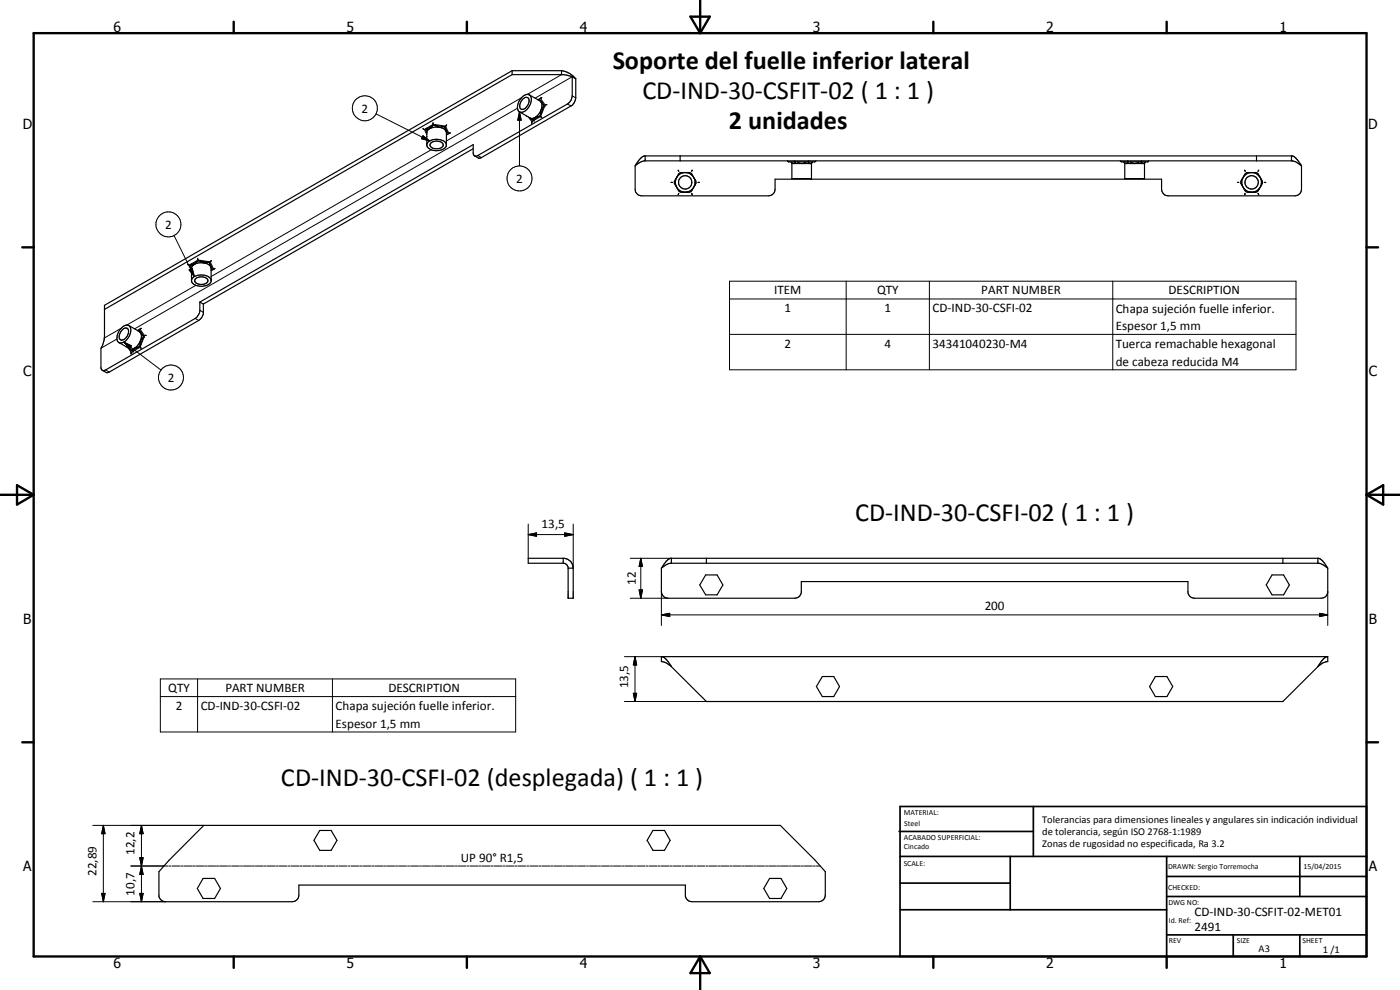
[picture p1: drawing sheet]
<svg xmlns="http://www.w3.org/2000/svg" width="420mm" height="297mm" viewBox="0 0 420 297" stroke-linecap="round" stroke-linejoin="round" font-family="sans-serif">
<g fill="none" stroke="#000" stroke-width=".35">
<path d="M126.9 38.5l.5 .4M128 38.7l-.2 .4 .3 .9M128.9 38.6l-.8 1v4a3.3 3.3 0 0 0 4.6 1.3l1.1-.7 .2-.7M128.9 38.6l-.9 .1M129.2 38.5l-.3 .1M129.9 37.6l-1.9 1.1M129.9 37.6l-.7 .9M130 36.8v.5M130.5 37.6h-.6M130.5 37.6l2.6 .4M130.5 37.6l1.3 .6M131.8 38.2l1.3 .4 .7 .6"/>
<path d="M131.8 38.2h-1.6l-1 .3M133.1 38l.5 .2M133.1 38l-1.3 .2M133.6 38.2l.6 1.5M133.6 38.2l.2 1M133.8 39.2l.1 .2M133.9 39.4l.3 .3M133.9 39.4l.1 4.1M134.1 37.4l-.4 .4M134.2 39.7l-.2 .5M135 39.9l-1 .6M135.2 39.8l-.5 .2"/>
<path d="M153.7 22.4h15.3l2.7 .6M153.7 21.2l-122.3 70.4-.1 10M153.7 22.4l-122.3 70.4M153.7 21.2v1.2M153.7 21.2h14.8M155.9 33.6l3.2 1.8 .4 .2 .8-.2M156.5 29.3a1.81 1.81 0 0 1 2.7-.6 3.8 3.8 0 0 1-3 5 1.96 1.96 0 0 1-.6-3zM156.9 29.8a1.05 1.05 0 0 1 1.4-.5 1.05 1.05 0 0 1 .4 1.5 1.96 1.96 0 0 1-2.4 1.9 2.33 2.33 0 0 1 .6-2.9zM158.1 34.8v.1M158.8 28.4l3.4 2M158.9 35.3l.7 .7h.4M159.6 36.5v.5"/>
<path d="M160.3 35.4l-.3 .6M160.8 35.1l-.5 .3M161.7 30.1h.6M161.9 34.9l-1.9 1.1M161.9 34.9l-1.1 .2M162.2 30.4l.2 .2M162.3 30.1l.9 1.4M162.3 34.4l-.4 .5M162.3 35l.3 .3M162.3 30.1l-.1 .3M162.4 30.6l.8 .9M162.4 30.6a3.8 3.8 0 0 1-1.6 4.5"/>
<path d="M162.5 29.3l-.2 .3M162.5 29.3l-1.1 .6M162.6 29.3h-.1M163.2 31.5v.5M163.2 32l-.9 2.4M163.2 32a2.27 2.27 0 0 0-.9 2.4M164.2 31.4l-.6 .1M168.5 21.2l.4 .1a7.6 7.6 0 0 1 3.9 2.3M168.5 21.2v1.2M171.7 23v5.7a3 3 0 0 1-1.4 2.5l-27.4 15.7-.5-.2-.4-.6v-2.7l-82 47.2M171.7 23l1.1 .6M172.8 23.6v5.8a3.4 3.4 0 0 1-1.4 2.4l-27.1 15.6-.6 .1-1.3-.7"/>
<path d="M128 40.9l.1 .1M128.1 43.3a3.6 3.6 0 0 1 5.1-1l.6 .7 .2 .5M129.4 42.8a2.49 2.49 0 0 1 3.6 .6 1.39 1.39 0 0 1-1.5 1.2h-1a1.1 1.1 0 0 1-1.2-.5 1.1 1.1 0 0 1 .1-1.3zM142 44.6l-81 46.6M190.6 49.8v7a2 2 0 0 0 2 2h38a2 2 0 0 0 2-2v-3h116v3a2 2 0 0 0 2 2h38a2 2 0 0 0 2-2v-7M190.6 49.8l1.5-2.1 1.3-.9h194.4l1.1 .7 1.7 2.3M190.6 49.8l1.5-1.1 1.3-.4h194.4l1.3 .4 1.5 1.1M193.6 46.8v1.5M201.4 54.7h.4M203.5 51.1l.2 .3M203.7 52.1l.6-.3h2.7l.5 .3 .7 1.2a1.87 1.87 0 0 1 0 2.9l-.7 1.1-.5 .4h-2.7l-.6-.4-.6-1.1a1.85 1.85 0 0 1-.4-2.3zM203.7 58l-.2 .4"/>
<path d="M204.1 46.8v1.5M205.2 57.7a2.95 2.95 0 0 1-2-4.6 2.95 2.95 0 0 1 4.9 0 2.95 2.95 0 0 1-2 4.6M207.5 58l.3 .4M207.8 51.1l-.3 .3M209.5 54.7h.4M236.3 48.3l.4 .3h7.8l.4-.3M237.6 49.1v4.5h5.9v-4.5M237.6 49.1h5.9M238.5 48.3l.2 .3M238.7 48.6l-.6 .5-.7-.5 .2 .5M239.3 48.6l1.3 .5 1.4-.5M242.5 48.6l.4 .4a.7 .7 0 0 0 .9-.4l-.3 .5"/>
<path d="M242.7 48.3l-.1 .3M336.2 48.3l.4 .3h7.9l.3-.3M337.3 48.6l.3 .5M337.3 48.6a.68 .68 0 0 0 .7 .5 .68 .68 0 0 0 .6-.5M337.6 49.1v4.5h5.9v-4.5M337.6 49.1h5.9M338.4 48.3l.1 .3M338.5 48.5h.1M339.2 48.6l.9 .4a1.83 1.83 0 0 0 1.7-.4M342.6 48.3a.58 .58 0 0 0 .4 .8 .58 .58 0 0 0 .7-.5l-.2 .5M371.4 54.7h.4M373.5 51.1l.2 .3"/>
<path d="M373.6 51.2h.1M373.7 58l-.2 .4M373.7 52.1l.6-.3 3 .1 1.6 2.5v.6l-1.4 2.3-.5 .4-3-.2-1.5-2.3a2.44 2.44 0 0 1 .7-2.2zM375.2 57.7a2.96 2.96 0 0 1-2-4.6 2.96 2.96 0 0 1 4.9 0 2.96 2.96 0 0 1-2 4.6M377.1 46.8v1.5M377.5 58l.3 .4M377.7 51.2h-.1M377.7 58.3h.1M377.8 51.1l-.3 .3M379.4 54.7h.5M387.6 46.8v1.5M56.3 79.2l.5 .3"/>
<path d="M57.4 79.5l-.2 .3 .3 .9M58.6 79.2l-.7 .5-.4 .6v4a3.6 3.6 0 0 0 5 1.1l.5-.4 .4-.7-.1-4.2M58.6 79.2l-.7 .3h-.5M59.3 78.4l-1.9 1.1M59.3 78.4l-.7 .8M59.3 77.5l.1 .5M59.3 77.8h.1M59.9 78.3l-.6 .1M59.9 78.3l2.6 .4M59.9 78.3l1.3 .6M61.2 78.9h-1.6l-1 .3M61.2 78.9h.3"/>
<path d="M61.5 79l1 .3 .6 .6M62.5 78.7l.4 .2M62.5 78.7l-1 .2M62.9 78.9l.7 1.5M62.9 78.9l.3 1M63.1 79.9l.2 .2M63.4 78.1l-.3 .5M36.3 98.6a1.6 1.6 0 0 1 1.4-1 1.6 1.6 0 0 1 1.5 .8 3.7 3.7 0 0 1-3.4 4.5 2.74 2.74 0 0 1 .3-4.1zM36.9 98.8a.94 .94 0 0 1 1.1-.4 .94 .94 0 0 1 .6 1 2.63 2.63 0 0 1-2.3 2.6 2.03 2.03 0 0 1 .4-3zM38.6 97.7l3.2 1.8 .5 .5M41.5 99.3l.6 .1M42.1 99.4l.9 1.3"/>
<path d="M42.1 99.4l.2 .6M42.2 98.6l-.1 .2M42.2 98.6l-1 .6M42.3 100l.7 .7M42.4 98.5l-.2 .1M57.4 81.6l.1 .1M57.5 84.1a3.2 3.2 0 0 1 4-1.5l1 .4 .9 1.1M58.6 83.7a2.53 2.53 0 0 1 3.8 .4 1.82 1.82 0 0 1-2.5 1.2 1.13 1.13 0 0 1-1.2-.4 1.13 1.13 0 0 1-.1-1.2zM60 90.6v2.8l-.5 1.2-.7 .8-27.1 15.6-.7 .2-.7-.7v-6l.6-1.2 .5-2.2M60 90.6l1 .6M61 91.2v3.1l-.6 1.2-.8 .6-26.8 15.5-.8 .2-1.3-.7M63.3 80.1l.1 .2"/>
<path d="M63.4 80.4h.2M63.4 80.3v.1M63.6 80.4l-.2 .5M64.4 80.6l-1 .6M64.5 80.5l-.4 .2M35.7 102.8l3.2 1.8M37.9 104.1h.1M38.7 104.5l.2 .2M38.9 104.7l.5 .5h.4M39.4 105.7v.6M41.6 104.1l-1.8 1.1M41.6 104.1l-2 .7-.7-.2"/>
<path d="M42.1 103.7l-.5 .4M42.1 104.2l.3 .3M42.2 102.2l-.1 1.5M42.2 102.2a5.3 5.3 0 0 1-2.2 2.6l-.2 .4M42.3 100l.1 1.2-.2 1M43 100.7v.5M43 101.2l-.9 2.5M43 101.2l-.8 1M43.9 100.7h-.5M158.5 167.5h10.8a2.98 2.98 0 0 1 2.7 3v9h-1.5v-9.3a1.51 1.51 0 0 0-1.3-1.2h-10.7zM169 167.5v1.5M170.5 170.5h1.5"/>
<path d="M198.5 170.5v7a2 2 0 0 0 2 2h38a1.98 1.98 0 0 0 2-1.7v-3.3h116l.1 3.7 .9 1 1 .3h38a1.98 1.98 0 0 0 2-1.7v-7.3M198.5 170.5l1.5-2.1 1.3-.9h194.4l1.3 .9 1.5 2.1M198.5 170.5l1.5-1.1 1.3-.4h194.4l1.3 .4 1.5 1.1M201.5 167.5v1.5M211.8 172.5h3.4l1.7 3-1.7 3h-3.4l-1.8-3zM212 167.5v1.5M381.8 172.5h3.4l1.8 3-1.8 3h-3.4l-1.8-3zM385 167.5v1.5M395.5 167.5v1.5M198.5 197h200v1.5a4.7 4.7 0 0 0-3 1.5l-10.5 10.5h-173l-10.7-10.6-1.7-1.1-1.1-.3zM198.7 197l1.1 .7 1.7 2.3M398.3 197l-1.1 .7-1.7 2.3"/>
<path d="M246.8 203h3.4l1.8 3-1.8 3h-3.4l-1.8-3zM346.7 203h3.5l1.7 3-1.7 3h-3.5l-1.7-3zM61.2 247.6h173l10.5 10.5 3 3.4v7a2 2 0 0 1-2 2.1h-38l-1-.3-.8-.7-.2-.7v-3.3h-116v2.9a2 2 0 0 1-2 2.1h-38a2.07 2.07 0 0 1-2-1.7v-7.4l3-3.4zM96 249.2h3.4l1.7 2.9-1.7 3h-3.4l-1.8-3zM195.9 249.2h3.5l1.7 2.9-1.7 3h-3.5l-1.7-3zM60.9 263.6h3.5l1.8 3-1.8 3h-3.5l-1.7-3zM231 263.6h3.4l1.7 3-1.7 3h-3.4l-1.8-3z"/>
<circle cx="205.6" cy="54.7" r="2"/>
<circle cx="375.6" cy="54.7" r="2.01"/>
</g>
<g fill="#000">
<circle cx="127.7" cy="38.7" r=".18"/>
<circle cx="128.2" cy="38.4" r=".18"/>
<circle cx="133.6" cy="37.8" r=".18"/>
<circle cx="159.8" cy="36.4" r=".18"/>
<circle cx="160.3" cy="36.1" r=".18"/>
<circle cx="163.5" cy="31.7" r=".18"/>
<circle cx="243.5" cy="49.1" r=".18"/>
<circle cx="243.5" cy="53.6" r=".18"/>
<circle cx="57.1" cy="79.4" r=".18"/>
<circle cx="57.5" cy="79.1" r=".18"/>
<circle cx="62.9" cy="78.5" r=".18"/>
<circle cx="39.7" cy="105.6" r=".18"/>
<circle cx="40.1" cy="105.3" r=".18"/>
<circle cx="43.3" cy="101" r=".18"/>
</g>
<g fill="none" stroke="#000" stroke-width=".3">
<path d="M112.8 34.2l16.1 8.1M155.3 32.5l-114.9 66.2M155.9 33.6l.5 2.5h-1zM155.9 33.6v16.2M156.5 29.3l-22.5 13M161.5 30l.8-.4 1.3 1.9-1.3 3.5-2.7 1.5-1-1.4M168.5 22.4l-10.2 5.9M170.3 31.2l1.1 .6M171.7 28.7l1.1 .7M171.7 23l-11.1 6.5M126.9 40.7l2 1.6-2.4-.7zM128.1 40.4l-.7-1.5 2.6-1.6 3.7 .5 1 2.2-.7 .4"/>
<path d="M129.4 44.9l-66 38.1M143.4 46.7l1.1 .6M52.2 70.7l6.1 12.3M36.3 98.6l-4.9 2.8M41.3 99.2l.8-.4 1.3 1.9-1.3 3.5-2.7 1.5-1-1.4M56.8 81l.9-.5 .6 2.5zM57.5 81.1l-.7-1.6 2.6-1.5 3.7 .6 1 2.1-.7 .4M58.6 95.5l1 .6M58.8 85.6l-20.8 11.9M60 93.1l1 .6M218.9 84.4h170v26.6h-170zM218.9 89.7h170"/>
<path d="M253.9 84.4v26.6M278.9 84.4v26.6M334 84.4v26.6M31.7 111l1.1 .6M35.1 101.7l-4.8 2.8M37.2 102.7l2.2 1.1-.5 .8zM37.2 102.7l11.1 8.3M218.9 100.3h170M158.5 157.2v10.3M169.5 159.9l2.5 .5-2.5 .5zM172 157.2v13.3M158.5 160.4l2.5-.5v1z"/>
<path d="M158.5 160.4h13.5M189.1 179.5h11.4M189.1 167.5h12.4M191.8 177h1l-.5 2.5zM192.3 167.5l.5 2.5h-1zM192.3 167.5v12M198.5 177.5v10.2M398.5 177.5v10.2M187.4 197h11.1M190.6 197l.5 2.5h-1zM190.6 197v13.5M198.5 184.5l2.5-.5v1z"/>
<path d="M198.5 184.5h200M396 184l2.5 .5-2.5 .5zM48.1 203.7h106.7v15.9h-106.7zM48.1 209h106.7M59.3 203.7v15.9M99.8 203.7v15.9M187.4 210.5h24.6M190.1 208h1l-.5 2.5zM27.8 247.6h33.4M31 247.6l.5 2.5h-1zM31 247.6v23M39.3 259.8h11.1"/>
<path d="M41.9 257.3h1.1l-.6 2.5zM41.9 257.3l1.1 5.1h-1.1l1.1-5.1zM42.4 259.8l.6 2.6h-1.1zM42.4 247.6l.6 2.5h-1.1zM42.4 247.6v23M50.7 259.8h.6M51.6 259.8h2.4M54.3 259.8h.6M55.1 259.8h2.5M57.8 259.8h.7M58.7 259.8h2.4M61.4 259.8h.6"/>
<path d="M62.3 259.8h2.4M65 259.8h.6M65.9 259.8h2.4M68.6 259.8h.6M69.5 259.8h2.4M72.2 259.8h.6M73.1 259.8h2.4M75.7 259.8h.7M76.7 259.8h2.3M79.3 259.8h.6M80.2 259.8h2.4M82.9 259.8h.6"/>
<path d="M83.8 259.8h2.4M86.5 259.8h.6M87.4 259.8h2.4M90.1 259.8h.6M91 259.8h2.4M93.7 259.8h.6M94.6 259.8h2.3M97.2 259.8h.6M98.1 259.8h2.4M100.8 259.8h.6M101.7 259.8h2.4M104.4 259.8h.6"/>
<path d="M105.3 259.8h2.4M108 259.8h.6M108.9 259.8h2.4M111.6 259.8h.6M112.5 259.8h2.3M115.1 259.8h.6M116 259.8h2.4M118.7 259.8h.6M119.6 259.8h2.4M122.3 259.8h.6M123.2 259.8h2.4M125.9 259.8h.6"/>
<path d="M126.8 259.8h2.4M129.5 259.8h.6M130.4 259.8h2.3M133 259.8h.6M133.9 259.8h2.4M136.6 259.8h.6M137.5 259.8h2.4M140.2 259.8h.6M141.1 259.8h2.4M143.8 259.8h.6M144.7 259.8h2.4M147.4 259.8h.6"/>
<path d="M148.3 259.8h2.4M150.9 259.8h.6M151.8 259.8h2.5M154.5 259.8h.6M155.4 259.8h2.4M158.1 259.8h.6M159 259.8h2.4M161.7 259.8h.6M162.6 259.8h2.4M165.3 259.8h.6M166.2 259.8h2.4M168.9 259.8h.5"/>
<path d="M169.7 259.8h2.5M172.5 259.8h.5M173.3 259.8h2.4M176.1 259.8h.5M176.9 259.8h2.4M179.6 259.8h.6M180.5 259.8h2.4M183.2 259.8h.6M184.1 259.8h2.4M186.8 259.8h.6M187.7 259.8h2.4M190.4 259.8h.6"/>
<path d="M191.3 259.8h2.3M194 259.8h.5M194.8 259.8h2.4M197.5 259.8h.6M198.4 259.8h2.4M201.1 259.8h.6M202 259.8h2.4M204.7 259.8h.6M205.6 259.8h2.4M208.3 259.8h.6M209.2 259.8h2.3M211.9 259.8h.6"/>
<path d="M212.8 259.8h2.3M215.4 259.8h.7M216.3 259.8h2.4M219 259.8h.6M219.9 259.8h2.4M222.6 259.8h.6M223.5 259.8h2.4M226.2 259.8h.6M227.1 259.8h2.3M229.8 259.8h.6M230.7 259.8h2.3M233.3 259.8h.7"/>
<path d="M234.2 259.8h2.4M236.9 259.8h.6M237.8 259.8h2.4M240.5 259.8h.6M241.4 259.8h2.4M244.1 259.8h.6M245 259.8h1.2M27.8 270.6h21.9M30.5 268.1h1l-.5 2.5zM41.9 268.1h1.1l-.6 2.5z"/>
<circle cx="109.5" cy="32.5" r="3.8"/>
<circle cx="155.9" cy="53.5" r="3.8"/>
<circle cx="50.6" cy="67.3" r="3.7"/>
<circle cx="51.3" cy="113.3" r="3.8"/>
</g>
<g fill="none" stroke="#000" stroke-width=".71">
<path d="M10.1 9.9h400v277.1h-400zM70.1 6.5v3.4M140.1 6.5v3.4M207.2 5h5.8l-2.9 4.9zM210.1 0v9.9M280.1 6.5v3.4M350.1 6.5v3.4M6.7 74.2h3.4M410.1 74.2h3.5M.1 148.5h10M5.1 145.6l5 2.9-5 2.9zM410.1 148.5h10"/>
<path d="M410.1 148.5l5-2.9v5.8zM6.7 222.7h3.4M410.1 222.7h3.5M70.1 287v3.4M140.1 287v3.4M210.1 287v10M210.1 287l2.9 5h-5.8zM280.1 287v3.4M350.1 287v3.4"/>
</g>
<g fill="none" stroke="#000" stroke-width=".51">
<path d="M269.8 249.5h40.3M270.1 242h140v45h-140zM270.1 257h140M303.2 257v16M310.1 242v15M350.1 257v30M390.1 257v12M270.1 265h33.1M270.1 273h80M350.1 269h60M350.1 263h60M350.1 280.5h60"/>
<path d="M370.1 280.5v6.5M390.1 280.5v6.5"/>
</g>
<g fill="#000">
<path d="M155.9 33.6l.5 2.5h-1zM126.9 40.7l2 1.6-2.4-.7zM56.8 81l.9-.5 .6 2.5zM37.2 102.7l2.2 1.1-.5 .8zM158.5 160.4l2.5-.5v1zM169.5 159.9l2.5 .5-2.5 .5zM191.8 177h1l-.5 2.5zM192.3 167.5l.5 2.5h-1zM190.6 197l.5 2.5h-1zM198.5 184.5l2.5-.5v1zM396 184l2.5 .5-2.5 .5zM190.1 208h1l-.5 2.5z"/>
<path d="M31 247.6l.5 2.5h-1zM41.9 257.3h1.1l-.6 2.5zM42.4 247.6l.6 2.5h-1.1zM30.5 268.1h1l-.5 2.5zM41.9 268.1h1.1l-.6 2.5zM42.4 259.8l.6 2.6h-1.1z"/>
</g>
<g font-size="7.9">
<text x="183.9" y="20.8">Soporte del fuelle inferior lateral</text>
<text x="192.8" y="29.8">CD-IND-30-CSFIT-02 ( 1 : 1 )</text>
<text x="218.8" y="38.8">2 unidades</text>
<text x="256.6" y="156.4">CD-IND-30-CSFI-02 ( 1 : 1 )</text>
<text x="84.3" y="235.8">CD-IND-30-CSFI-02 (desplegada) ( 1 : 1 )</text>
</g>
<g font-size="4.2">
<text x="34" y="9.6">6</text>
<text x="104" y="9.6">5</text>
<text x="174" y="9.6">4</text>
<text x="244" y="9.6">3</text>
<text x="314" y="9.6">2</text>
<text x="384" y="9.6">1</text>
<text x="6.8" y="38.7">D</text>
<text x="410.6" y="38.7">D</text>
<text x="7" y="112.9">C</text>
<text x="410.8" y="112.9">C</text>
<text x="7" y="187.1">B</text>
<text x="410.8" y="187.1">B</text>
<text x="7" y="261.4">A</text>
<text x="410.8" y="261.4">A</text>
<text x="34" y="290.4">6</text>
<text x="104" y="290.4">5</text>
<text x="174" y="290.4">4</text>
<text x="244" y="290.4">3</text>
<text x="314" y="290.4">2</text>
<text x="384" y="290.4">1</text>
</g>
<g font-size="3.9">
<text x="108.5" y="33.8">2</text>
<text x="154.9" y="54.8">2</text>
<text x="49.6" y="68.6">2</text>
<text x="232.4" y="88.3">ITEM</text>
<text x="263.2" y="88.3">QTY</text>
<text x="294.5" y="88.3">PART NUMBER</text>
<text x="350.7" y="88.3">DESCRIPTION</text>
<text x="235.4" y="93.6">1</text>
<text x="265.4" y="93.6">1</text>
<text x="279.9" y="93.6">CD-IND-30-CSFI-02</text>
<text x="334.8" y="93.8">Chapa sujeción fuelle inferior.</text>
<text x="334.8" y="99.1">Espesor 1,5 mm</text>
<text x="235.4" y="104.3">2</text>
<text x="265.4" y="104.3">4</text>
<text x="279.9" y="104.3">34341040230-M4</text>
<text x="334.8" y="104.4">Tuerca remachable hexagonal</text>
<text x="334.8" y="109.7">de cabeza reducida M4</text>
<text x="50.4" y="114.6">2</text>
<text x="162.5" y="158.4">13,5</text>
<text x="190.8" y="175.5" transform="rotate(-90 190.8 175.5)">12</text>
<text x="295.5" y="182.9">200</text>
<text x="50.5" y="207.6">QTY</text>
<text x="67.6" y="207.6">PART NUMBER</text>
<text x="116.6" y="207.6">DESCRIPTION</text>
<text x="188.5" y="206.5" transform="rotate(-90 188.5 206.5)">13,5</text>
<text x="52.7" y="212.9">2</text>
<text x="60.2" y="212.9">CD-IND-30-CSFI-02</text>
<text x="100.7" y="213">Chapa sujeción fuelle inferior.</text>
<text x="100.7" y="218.4">Espesor 1,5 mm</text>
<text x="40.4" y="256.5" transform="rotate(-90 40.4 256.5)">12,2</text>
<text x="28.9" y="262.8" transform="rotate(-90 28.9 262.8)">22,89</text>
<text x="138.3" y="258.6">UP 90° R1,5</text>
<text x="40.4" y="268.7" transform="rotate(-90 40.4 268.7)">10,7</text>
<text x="358.5" y="275">CD-IND-30-CSFIT-02-MET01</text>
<text x="358.5" y="279.4">2491</text>
</g>
<g font-size="3.1">
<text x="312.7" y="246.8">Tolerancias para dimensiones lineales y angulares sin indicación individual</text>
<text x="312.7" y="250.4">de tolerancia, según ISO 2768-1:1989</text>
<text x="312.7" y="254">Zonas de rugosidad no especificada, Ra 3.2</text>
<text x="377.7" y="285.6">A3</text>
<text x="397" y="285.9">1 /1</text>
</g>
<g font-size="2.4">
<text x="271.2" y="244.4">MATERIAL:</text>
<text x="271.3" y="252">ACABADO SUPERFICIAL:</text>
<text x="271.4" y="247.9">Steel</text>
<text x="271.3" y="254.6">Cincado</text>
<text x="271.2" y="259.7">SCALE:</text>
<text x="350.6" y="260.8">DRAWN: Sergio Torremocha</text>
<text x="391.2" y="260.6">15/04/2015</text>
<text x="350.6" y="267">CHECKED:</text>
<text x="350.6" y="271.4">DWG NO:</text>
<text x="350.8" y="276.9">Id. Ref:</text>
<text x="350.8" y="282.8">REV</text>
<text x="371.2" y="282.9">SIZE</text>
<text x="390.9" y="282.9">SHEET</text>
</g>
</svg>
